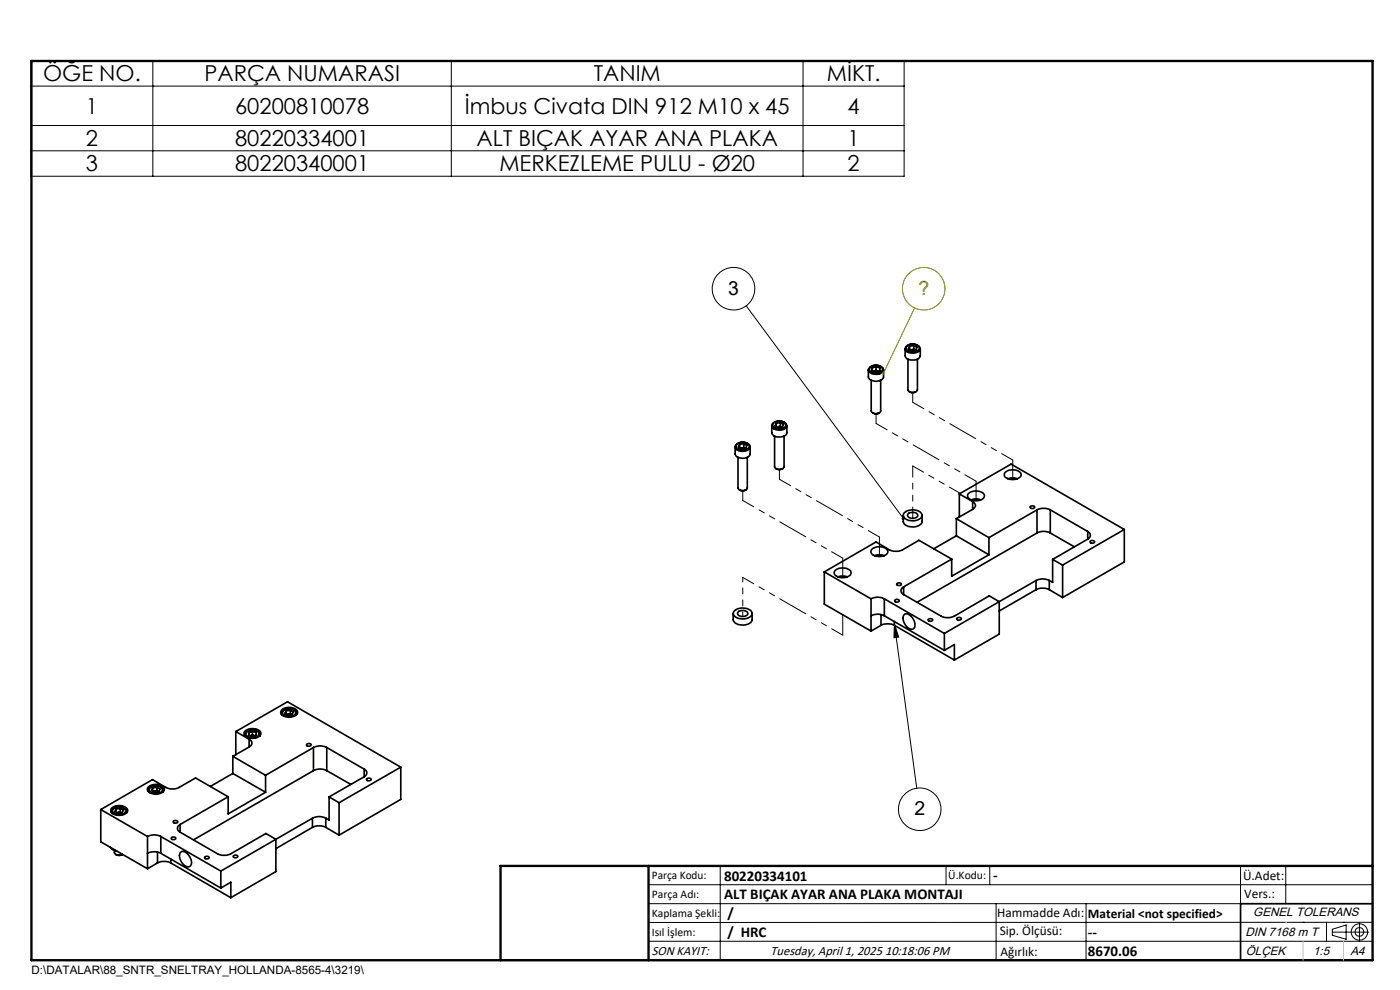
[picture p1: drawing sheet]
<svg xmlns="http://www.w3.org/2000/svg" width="297mm" height="210mm" viewBox="0 0 297 210" stroke-linecap="round" stroke-linejoin="round" font-family="sans-serif">
<g fill="none" stroke="#000" stroke-width=".35">
<path d="M184.2 78.5a1.83 1.83 0 0 1 2.9-.6l.3 .6M184.2 78.5v1.5a1.89 1.89 0 0 0 2.7 .6l.5-.5v-1.6M184.2 78.5a1.93 1.93 0 0 0 3.2 .2v-.2M184.7 77.8a1.81 1.81 0 0 1 2.5 .5 1.25 1.25 0 0 1-1.6 .8h-.3a.73 .73 0 0 1-.7-.4 .73 .73 0 0 1 .1-.9zM185 78.1l.8-.3 .9 .3v.5l-.9 .2-.8-.2zM185.5 78.7l.3-.1 .4 .1zM185.8 77.8v.8M192 74a1.81 1.81 0 0 1 3.2-.2v.2M192 74v1.5a1.79 1.79 0 0 0 2.3 .8l.6-.2 .3-.6v-1.5M192 74a1.81 1.81 0 0 0 2.6 .7l.5-.3 .1-.4M192.3 73.5a1.79 1.79 0 0 1 2.7 .2 1.36 1.36 0 0 1-1.9 .9l-.8-.5zM192.6 76.2v6.5l.3 .4"/>
<path d="M193 73.4v.7M193.4 74.2l-.2 .1M193.4 74.2l.6 .1M193.4 74.2h-.2M193.9 73.3l.6 .4-.2 .5-.9 .2-.7-.4 .3-.6M193.9 73.3l-.9 .1M193.9 74.1l.2 .2M193.9 73.3v.8M193.9 74.1l-.5 .1M194.6 76.2v6.5a1.19 1.19 0 0 1-1.7 .4M156 94.8a1.81 1.81 0 0 1 3.1-.3v.3M156 94.8v1.5a1.8 1.8 0 0 0 2.6 .7l.5-.5v-1.7"/>
<path d="M156 94.8a1.77 1.77 0 0 0 2.6 .7l.4-.3 .1-.4M156.4 94.2a1.81 1.81 0 0 1 2.6 .4 1.54 1.54 0 0 1-2.4 .6l-.4-.5zM156.6 97v6.5l.2 .4M156.9 94.3v.6M157.1 95.1l.2-.1zM157.8 95l.2 .1-.7-.1M157.8 94.1l.6 .4-.2 .5-.9 .2-.6-.4 .2-.5M157.8 94.1l-.9 .2M157.8 94.1v.9M157.8 95h-.5M158.5 97v6.5a1.13 1.13 0 0 1-1.7 .4M163.7 90.3a1.78 1.78 0 0 1 2.8-.6l.4 .6"/>
<path d="M163.7 90.3v1.5a1.81 1.81 0 0 0 2.6 .7l.5-.3 .1-.4v-1.5M163.7 90.3a1.86 1.86 0 0 0 3.2 0M164 89.9a1.79 1.79 0 0 1 2.7 .2 1.54 1.54 0 0 1-2.4 .6l-.4-.5zM164.3 92.5v6.5l.3 .4M164.6 99.4a1.28 1.28 0 0 0 1.5 0M164.7 89.8v.6M165.1 90.5l-.2 .1M165.1 90.5l.6 .1M165.1 90.5h-.2M165.6 89.6l.6 .4-.2 .5-.9 .2-.7-.4 .3-.5M165.6 89.6l-.9 .2M165.6 90.4l.2 .2"/>
<path d="M165.6 89.6v.8M165.6 90.4l-.5 .1M166.3 92.5v6.5a1.13 1.13 0 0 1-1.7 .4M184.8 80.7v6.5a1.18 1.18 0 0 0 2 0v-6.5M185.1 87.6a1.28 1.28 0 0 0 1.4 0M192.9 83.1a1.27 1.27 0 0 0 1.4 0M156.8 103.9a1.27 1.27 0 0 0 1.5 0M185 116.4a2.35 2.35 0 0 1 3.3 .4 1.22 1.22 0 0 1-1.4 1.2 1.8 1.8 0 0 1-2.2-1zM185.5 117.9a2.58 2.58 0 0 1 2.1 0M191.6 109.3v1.3a1.96 1.96 0 0 0 2.5 1.2 1.54 1.54 0 0 0 1.5-1.2v-1.3M191.8 108.9a2.54 2.54 0 0 1 3.8 .2 1.39 1.39 0 0 1-1.5 1.3 1.91 1.91 0 0 1-2.5-1.2zM192.7 109a1.38 1.38 0 0 1 2 .2 1.2 1.2 0 0 1-1.1 .8 1.2 1.2 0 0 1-1.1-.7z"/>
<path d="M201.9 118.6l-7-4-3.4 2a3.3 3.3 0 0 1-2.8 0l-2.9-1.6-10.9 6.3M201.9 118.6l-10.2 5.9M202.9 110l6.9 4M202.9 113.7l-4.8 2.7M202.9 113.7l6.9 4M202.9 110v3.7M203.5 104.8l2.8 1.6M203.5 104.8l11-6.3 24 13.8M203.5 104.8v4.9M205.4 104.8a2.36 2.36 0 0 1 3.4 .2 1.21 1.21 0 0 1-1.4 1.2 1.9 1.9 0 0 1-2.2-1zM206 106a3.1 3.1 0 0 1 2.1 0M206.3 106.4a.87 .87 0 0 1 .6 .8 .87 .87 0 0 1-.6 .8"/>
<path d="M206.3 108l-3.4 2M206.3 106.4v1.6M209.8 117.7l-7.9 4.5v-3.6M209.8 114v3.7M213.1 100.3a2.4 2.4 0 0 1 3.5 .2 1.22 1.22 0 0 1-1.4 1.2 1.92 1.92 0 0 1-2.1-.8zM213.8 101.6l.7-.2 1.3 .2M218.5 107.5a.6 .6 0 0 1 1 .1 .55 .55 0 0 1-.5 .3 .55 .55 0 0 1-.5-.4zM220 113.1a3 3 0 0 1 2.8 0M220 108.2a3.3 3.3 0 0 1 2.8 0M220 113.1l-25.5 14.7M220 108.2l-10.2 5.8M220 108.2v4.9"/>
<path d="M222.8 113.1l5.1 2.9M222.8 108.2l8 4.5M222.8 108.2v4.9M223.3 118.7v4.8l-.7-.4M223.3 118.7l2.1 1.2M225.4 119.9v6.8M230.8 112.7a.87 .87 0 0 1 .5 .9 .87 .87 0 0 1-.5 .8M230.8 114.4l-7.5 4.3M230.8 112.7v1.7M231.2 114.9a.49 .49 0 0 1 .6-.3 .49 .49 0 0 1 .4 .5 .52 .52 0 0 1-.6 .1 .52 .52 0 0 1-.4-.3zM238.5 112.3l-13.1 7.6M238.5 112.3v6.9l-13.1 7.5"/>
<path d="M155.5 130.1v1.3a2.25 2.25 0 0 0 3.2 1l.5-.3 .3-.4 .1-1.6M155.9 129.5a2.79 2.79 0 0 1 3.6 .3 1.09 1.09 0 0 1-1.1 1.4 2.15 2.15 0 0 1-2.9-1.1zM156.6 129.8a1.26 1.26 0 0 1 2 .4 1.29 1.29 0 0 1-2.1-.1zM174.9 121.3l9.9 5.7M174.9 121.3v6.9l9.9 5.7M177.1 121.1a2.36 2.36 0 0 1 3.4 .2 1.17 1.17 0 0 1-1.4 1.2 1.83 1.83 0 0 1-2.1-1zM177.8 122.4l.6-.2 1.4 .2M184.8 127a3 3 0 0 1 2.8 0M184.8 130.6a3 3 0 0 1 2.8 0M184.8 127v6.9M186.9 132.6a3.3 3.3 0 0 1 2.8 0M186.9 132.6l-2.1 1.3"/>
<path d="M186.9 130.3v2.3M187.6 127l12.7 7.4M187.6 130.6l12.7 7.4M187.6 127v3.6M189.7 132.6l12.8 7.4M189.7 131.8v.8M189.9 127.2a.46 .46 0 0 1 .5-.1 .46 .46 0 0 1 .3 .5 .49 .49 0 0 1-.5 .1 .49 .49 0 0 1-.4-.4zM190.3 123.8a.51 .51 0 0 1 .5-.2 .51 .51 0 0 1 .4 .5 .53 .53 0 0 1-.6 .1 .53 .53 0 0 1-.3-.4zM191.7 124.5a.87 .87 0 0 0-.6 .8 .87 .87 0 0 0 .6 .8M191.7 126.1l7.9 4.6a3.3 3.3 0 0 0 2.9 0l7.4-4.3 2.1 1.2M191.7 124.5v1.6M191.8 130.4a1.19 1.19 0 0 1 1.7 .6 1.82 1.82 0 0 1 .2 2.4 2.16 2.16 0 0 1-2.1-2.6z"/>
<path d="M196.9 131.4a.51 .51 0 0 1 .5-.2 .51 .51 0 0 1 .4 .4 .52 .52 0 0 1-.5 .2 .52 .52 0 0 1-.4-.4zM200.3 134.4v3.6M200.3 138l2.2-1.3v3.3M203.1 131.1a.45 .45 0 0 1 .5-.2 .45 .45 0 0 1 .3 .5 .44 .44 0 0 1-.6 .2 .44 .44 0 0 1-.2-.5zM212 127.6l-11.7 6.8M212 127.6v6.9l-9.5 5.5M219.8 123.1a3 3 0 0 1 2.8 0M219.8 125.1a3.3 3.3 0 0 1 2.8 0M219.8 123.1l-7.8 4.5M219.8 123.1v2M219.8 125.1l-7.8 4.5M222.6 123.1v2"/>
<path d="M222.6 125.1l2.8 1.6M50 155.2l2.8 1.6M50 155.2l11-6.3 24 13.8M50 155.2v4.9M51.9 155.2a2.36 2.36 0 0 1 3.4 .2 1.17 1.17 0 0 1-1.4 1.2 1.83 1.83 0 0 1-2.1-1zM52 155.8v.3M52.1 156.2a.9 .9 0 0 1 .9-1.3 1.46 1.46 0 0 1 2.1 1.1v.2M52.2 155.4a1.79 1.79 0 0 1 2.8 .2 1.56 1.56 0 0 1-2.5 .6l-.3-.3zM52.8 155.4l.8-.3 .8 .3v.5l-.8 .3-.8-.3zM52.8 156.8a.87 .87 0 0 1 .6 .8 .87 .87 0 0 1-.6 .9M52.8 158.5l-3.4 1.9M52.8 156.8v1.7"/>
<path d="M53.2 156.1h.7zM53.6 155.1v.9M55.2 155.8v.3M59.7 151.6v-.3l.2 .4M59.8 151.3a1.59 1.59 0 0 1 2.3-.8 .86 .86 0 0 1 .7 1.2M59.8 150.5a2.35 2.35 0 0 1 3.3 .4 1.22 1.22 0 0 1-1.4 1.2 1.75 1.75 0 0 1-2.2-1zM60.1 150.7a1.85 1.85 0 0 1 2.6 .4 1.46 1.46 0 0 1-2.1 .8l-.6-.5-.1-.3zM60.7 150.8v.6M61.1 151.5l-.2 .1M61.1 151.5l.6 .1M61.6 150.7l.6 .4-.2 .4-.9 .2-.7-.4 .3-.5M61.6 150.7l-.9 .1"/>
<path d="M61.6 151.5l.2 .1M61.6 150.7v.8M61.6 151.5h-.5M62.9 151.3v.3M65.1 157.9a.58 .58 0 0 1 .9 .1 .52 .52 0 0 1-.5 .3 .52 .52 0 0 1-.4-.4zM66.5 158.6a3 3 0 0 1 2.8 0M66.5 158.6l-10.2 5.9M66.5 158.6v4.9M69.3 158.6l8 4.6M69.3 158.6v4.9M21.4 171.7l9.9 5.7M21.4 171.7v6.9l9.9 5.7"/>
<path d="M23.4 179.7l.6 .6 .7 .2M23.6 171.5a2.4 2.4 0 0 1 3.5 .2 1.22 1.22 0 0 1-1.5 1.2 1.92 1.92 0 0 1-2.1-.8zM23.7 172.2a1.81 1.81 0 0 1 2.8-.7l.3 .5v.5M23.7 172.4v-.3l.1 .4M24.1 171.6a1.81 1.81 0 0 1 2.6 .3 1.48 1.48 0 0 1-2.2 .8l-.4-.3-.2-.3zM24.6 171.6v.7M25.1 172.4h-.2M25.1 172.4h.6M25.1 172.4h-.3M25.5 171.5l.7 .4-.3 .5-.9 .1-.6-.4 .2-.5M25.5 171.5l-.9 .1M25.5 172.3l.2 .1"/>
<path d="M25.5 171.5v.8M25.5 172.3l-.4 .1M26.9 172.1v.3M31.3 177.4a3 3 0 0 1 2.8 0M31.3 177.4v6.9M31.4 167a2.4 2.4 0 0 1 3.4 .2 1.26 1.26 0 0 1-1.4 1.2 1.8 1.8 0 0 1-2.1-1zM31.5 167.7a1.78 1.78 0 0 1 2.8-.7l.3 .5-.1 .5M31.5 167.7l.1 .3M31.5 167.7v.2M31.9 167.1a2.03 2.03 0 0 1 2.5 .1 .91 .91 0 0 1-1.2 1.1 1.06 1.06 0 0 1-1.5-1.1zM32.4 167.1v.7M32.6 167.9h.2z"/>
<path d="M33.3 167.8l.2 .1h-.7M33.3 167l.6 .4-.2 .5-.9 .1-.6-.4 .2-.5M33.3 167l-.9 .1M33.3 167v.8M33.3 167.8l-.5 .1M34.1 177.4l12.7 7.4M34.1 177.4v3.6M34.6 167.7v.2M36.4 177.7a.48 .48 0 0 1 .5-.2 .48 .48 0 0 1 .4 .5 .52 .52 0 0 1-.6 .1 .52 .52 0 0 1-.4-.3zM36.8 174.1a.49 .49 0 0 1 .6-.1 .49 .49 0 0 1 .3 .5 .54 .54 0 0 1-.9-.3zM38.2 174.9a.87 .87 0 0 0-.6 .8 .87 .87 0 0 0 .6 .8M38.2 176.5l7.9 4.6a3.3 3.3 0 0 0 2.9 0l7.4-4.3 2.1 1.2"/>
<path d="M38.2 174.9v1.6M48.4 169l-6.9-4-3.5 2a3.3 3.3 0 0 1-2.8 0l-2.9-1.6-10.9 6.3M48.4 169l-10.2 5.9M49.4 160.4l6.9 4.1M49.4 164.1l-4.8 2.7M49.4 164.1l6.9 4M49.4 160.4v3.7M56.3 168.1l-7.9 4.5v-3.6M56.3 164.5v3.6M58.5 178l-11.7 6.8M58.5 178v6.9l-9.5 5.5M66.3 173.6a3 3 0 0 1 2.8 0"/>
<path d="M66.3 175.5a3.3 3.3 0 0 1 2.8 0M66.3 173.6l-7.8 4.4M66.3 173.6v1.9M66.3 175.5l-7.8 4.5M66.5 163.5a3 3 0 0 1 2.8 0M66.5 163.5l-25.4 14.6M69.1 173.6v1.9M69.1 175.5l2.8 1.7M69.3 163.5l5.1 2.9M69.8 169v4.9l-.7-.3M69.8 169l2.1 1.3M71.9 170.3v6.9"/>
<path d="M77.3 163.2a.87 .87 0 0 1 .5 .8 .87 .87 0 0 1-.5 .8M77.3 164.8l-7.5 4.2M77.3 163.2v1.6M77.8 165.3a.58 .58 0 0 1 .9 .1 .56 .56 0 0 1-.9-.1zM85 162.7l-13.1 7.6M85 162.7v6.9l-13.1 7.6M24.3 180.4v.6l.3 .2M24.6 181.2l.7 .2 .7-.2a1.28 1.28 0 0 1-1.4 0zM31.3 181a3.3 3.3 0 0 1 2.8 0M33.4 183a3.3 3.3 0 0 1 2.8 0M33.4 183l-2.1 1.3M33.4 180.8v2.2"/>
<path d="M34.1 181l12.7 7.4M36.2 183l12.8 7.4M36.2 182.2v.8M38.3 180.8a1.19 1.19 0 0 1 1.7 .6 1.78 1.78 0 0 1 .3 2.4 1.88 1.88 0 0 1-2.1-1.7l-.1-.6zM43.4 181.8a.6 .6 0 0 1 1 .2 .55 .55 0 0 1-.6 .2 .55 .55 0 0 1-.4-.4zM46.8 184.8v3.6M46.8 188.4l2.2-1.3v3.3M49.6 181.5a.45 .45 0 0 1 .5-.2 .45 .45 0 0 1 .3 .5 .51 .51 0 0 1-.5 .2 .51 .51 0 0 1-.4-.4zM291.2 191.7h-28v12M106.2 203.7h185"/>
</g>
<path d="M165.3 99.6v2.1M185.9 87.8v2M193.6 83.3v2M214.8 97.6v4.1M157.6 104.1v2.1M178.8 118.4v4.1M186.6 113.9v4.1M187.6 117.9a2.94 2.94 0 0 0-2.1 0M207.1 102.1v4.1M208.1 106a2.94 2.94 0 0 0-2 0M178.8 130.4v4.3" fill="none" stroke="#000" stroke-width=".21" stroke-dasharray="6.3 1.3 1.3 1.3 1.3 1.3"/>
<path d="M185.9 89.8l21.2 12.3M193.6 85.3l21.2 12.3M157.6 106.2l21.2 12.2M165.3 101.7l21.3 12.2M178.8 134.7l-21.2-12.2" fill="none" stroke="#000" stroke-width=".21" stroke-dasharray="6.3 1.3 1.3 1.3 1.3 1.3" stroke-dashoffset="3.6"/>
<path d="M157.6 122.5v8.2" fill="none" stroke="#000" stroke-width=".21" stroke-dasharray="6.3 1.3 1.3 1.3 1.3 1.3" stroke-dashoffset="5.4"/>
<path d="M193.6 98.8v11.1" fill="none" stroke="#000" stroke-width=".21" stroke-dasharray="6.3 1.3 1.3 1.3 1.3 1.3" stroke-dashoffset="4"/>
<path d="M203.7 104.7l-10.1-5.9" fill="none" stroke="#000" stroke-width=".21" stroke-dasharray="6.3 1.3 1.3 1.3 1.3 1.3" stroke-dashoffset="3.7"/>
<g fill="none" stroke="#000" stroke-width=".21">
<path d="M6.6 12.9h185.2v24.5h-185.2zM6.6 18.3h185.2M32.4 12.9v24.5M95.7 12.9v24.5M170.4 12.9v24.5M6.6 26.6h185.2M6.6 32h185.2M158.3 64.9l33.3 45.1M189.7 132.2l.9 2.9-.9 .2zM189.7 132.2l4.8 35M137.6 187.7h153.6M137.6 191.7h153.6"/>
<path d="M137.6 199.7h153.6M152.8 183.7v20M200.7 183.7v4M210 183.7v4M211.3 191.7v12M230.4 191.7v12M263.2 183.7v20M272.8 183.7v8M276.4 195.6h.1M281.4 195.6v4.1M282.6 197.7h7.8M282.6 197.1l3-.9v3l-3-.8z"/>
<path d="M285 195.6h.1M288.4 195.8v3.8M291.2 195.6l-153.6 .1"/>
<circle cx="155.6" cy="61.2" r="4.5"/>
<circle cx="195.1" cy="171.7" r="4.5"/>
<circle cx="288.4" cy="197.7" r="1.74"/>
<circle cx="288.4" cy="197.7" r=".93"/>
</g>
<g fill="none" stroke="#808000" stroke-width=".21">
<path d="M194 65.3l-6.6 13.8"/>
<circle cx="196" cy="61.2" r="4.5"/>
</g>
<path d="M6.7 12.9h284.5v190.8h-284.5zM137.6 183.7v20M291.2 183.7h-185v20" fill="none" stroke="#000" stroke-width=".5"/>
<path d="M272.8 195.6h.1M276.4 199.7v4M285 199.7v4" fill="none" stroke="#c0c0c0" stroke-width=".21"/>
<path d="M189.7 132.2l.9 2.9-.9 .2zM191.4 109.7a.33 .33 0 0 0-.1 .5 .33 .33 0 0 0 .5 0l-.2-.2 .3 .2a.33 .33 0 0 0-.1-.5 .33 .33 0 0 0-.4 0z" fill="#000"/>
<path d="M187.2 78.9a.33 .33 0 0 1 .6 .2 .33 .33 0 0 1-.5 .3l.1-.3-.2 .3z" fill="#808000"/>
<g font-size="4.7">
<text x="9.1" y="17.3">ÖĞE NO.</text>
<text x="43.4" y="17.3">PARÇA NUMARASI</text>
<text x="126" y="17.3">TANIM</text>
<text x="175.4" y="17.3">MİKT.</text>
<text x="18.2" y="24.1">1</text>
<text x="49.9" y="24.1">60200810078</text>
<text x="98.6" y="24.1">İmbus Civata DIN 912 M10 x 45</text>
<text x="179.8" y="24.1">4</text>
<text x="18.2" y="31">2</text>
<text x="49.9" y="31">80220334001</text>
<text x="101.1" y="31">ALT BIÇAK AYAR ANA PLAKA</text>
<text x="179.8" y="31">1</text>
<text x="18.2" y="36.4">3</text>
<text x="49.9" y="36.4">80220340001</text>
<text x="106" y="36.4">MERKEZLEME PULU - Ø20</text>
<text x="179.8" y="36.4">2</text>
</g>
<g font-size="4.1">
<text x="154.5" y="62.5">3</text>
<text x="194" y="172.9">2</text>
</g>
<text font-size="4.1" fill="#808000" x="194.8" y="62.5">?</text>
<g font-size="3.2">
<text x="153.6" y="190.8">ALT BIÇAK AYAR ANA PLAKA MONTAJI</text>
<text x="153.6" y="186.8">80220334101</text>
<text x="210.7" y="186.6">-</text>
<text x="154.3" y="194.8">/</text>
<text x="154.3" y="198.8">/ HRC</text>
<text x="230.8" y="198.7">--</text>
<text x="230.8" y="202.8">8670.06</text>
</g>
<g font-size="2.8">
<text x="263.7" y="186.7">Ü.Adet:</text>
<text x="263.9" y="190.5">Vers.:</text>
<text x="211.5" y="194.5">Hammadde Adı:</text>
<text x="230.8" y="194.7">Material &lt;not specified&gt;</text>
<text x="138.3" y="202.6">SON KAYIT:</text>
<text x="163.5" y="202.6">Tuesday, April 1, 2025 10:18:06 PM</text>
<text x="212.1" y="198.4">Sip. Ölçüsü:</text>
<text x="212.2" y="202.7">Ağırlık:</text>
</g>
<g font-size="2.6">
<text x="265.9" y="194.4">GENEL TOLERANS</text>
<text x="264.2" y="198.5">DIN 7168 m T</text>
<text x="264.3" y="202.6">ÖLÇEK</text>
<text x="278.5" y="202.6">1:5</text>
<text x="286.5" y="202.6">A4</text>
</g>
<g font-size="2.5">
<text x="138.3" y="186.4">Parça Kodu:</text>
<text x="138.3" y="190.5">Parça Adı:</text>
<text x="201.2" y="186.5">Ü.Kodu:</text>
<text x="138.3" y="194.5">Kaplama Şekli:</text>
<text x="138.3" y="198.6">Isıl İşlem:</text>
<text x="6.7" y="206.7">D:\DATALAR\88_SNTR_SNELTRAY_HOLLANDA-8565-4\3219\</text>
</g>
</svg>
